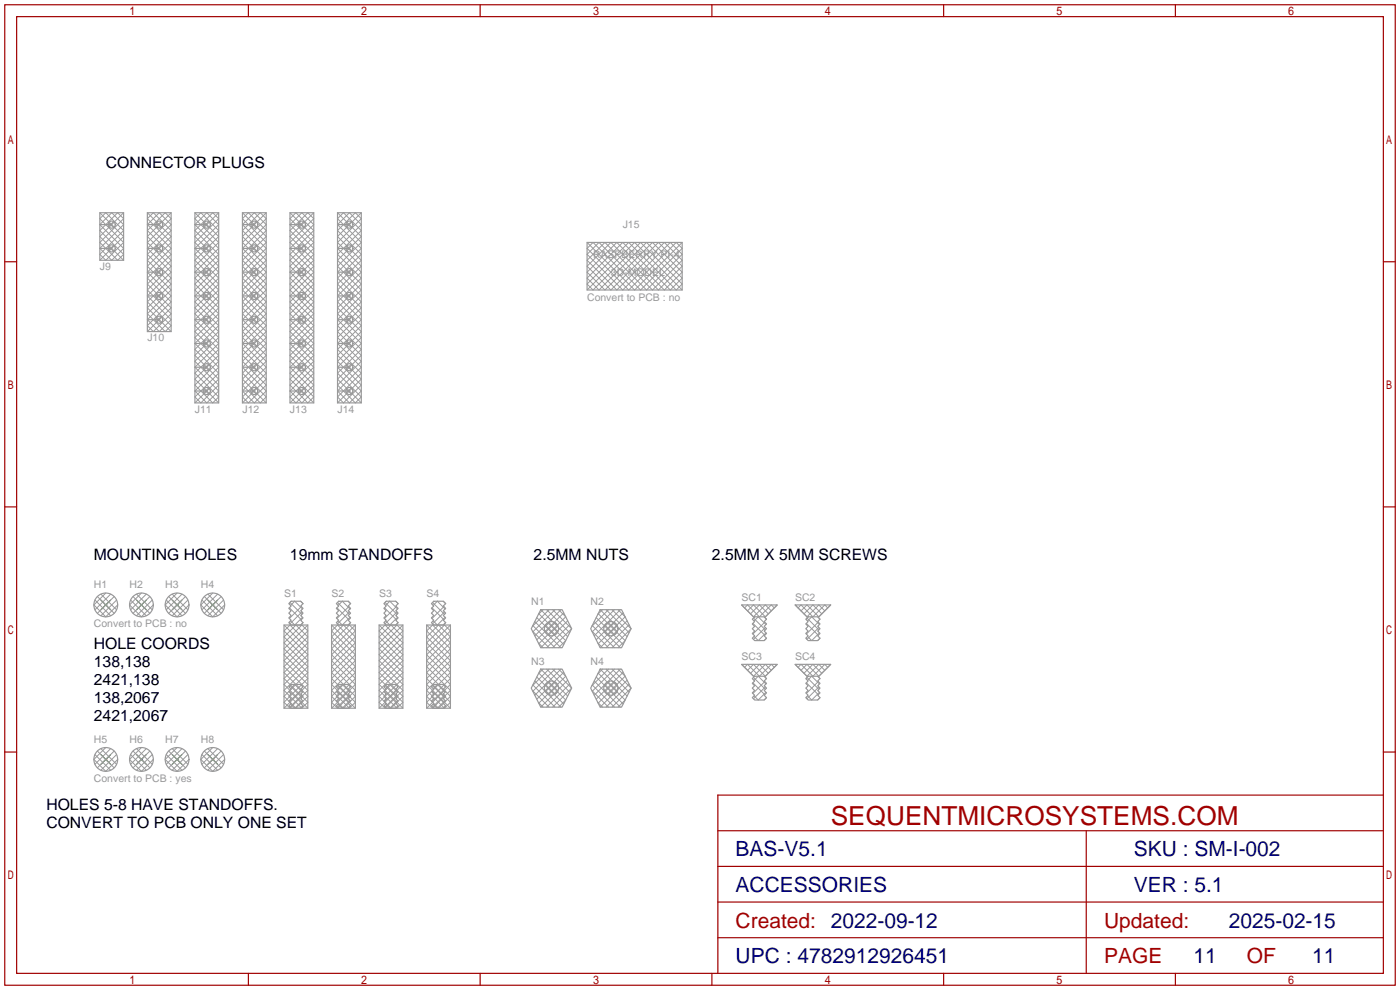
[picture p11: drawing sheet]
<svg xmlns="http://www.w3.org/2000/svg" width="299mm" height="212mm" viewBox="0 0 299 212" stroke-linecap="round" stroke-linejoin="round" font-family="sans-serif">
<g fill="none" stroke="#a10000" stroke-width=".25">
<path d="M1 1h297.2v209.6h-297.2zM3.6 3.6h292.1v204.4h-292.1zM53.1 1v2.6M102.6 1v2.6M152.1 1v2.6M201.7 1v2.6M251.2 1v2.6M1 55.9h2.6M295.7 55.9h2.5M1 108.3h2.6M295.7 108.3h2.5M1 160.7h2.6"/>
<path d="M153.4 177.5h142.3M232.2 177.5v30.5M295.7 160.7h2.5M295.7 169.9h-142.3v38.1M153.4 185.2h142.3M153.4 192.8h142.3M53.1 208v2.6M102.6 208v2.6M152.1 208v2.6M153.4 200.4h142.3M201.7 208v2.6M251.2 208v2.6"/>
</g>
<g fill="none" stroke="#999" stroke-width=".21">
<path d="M21.3 45.5l5.1 5-5.1 5.1M22.6 45.5l3.8 3.8-5.1 5.1 1.3 1.2 3.8-3.8-5.1-5.1zM23.2 47.6l1.1 1.1M23.2 52.7l1.1 1M23.9 45.5l-2.6 2.5 5.1 5.1-2.5 2.5-2.6-2.5 5.1-5.1zM24.2 52.4l.4 .4M24.2 47.3l.4 .4M24.3 47.4l-1.1 1M24.3 52.4l-1.1 1.1M24.6 48.3l-.4 .4M24.6 53.4l-.4 .4M25.1 45.5l-3.8 3.8 5.1 5.1-1.3 1.2-3.8-3.8 5.1-5.1z"/>
<path d="M26.4 45.5l-5.1 5 5.1 5.1M31.5 45.5l5.1 5-5.1 5.1 5.1 5.1-5.1 5.1 5.1 5.1M32.8 45.5l3.8 3.8-5.1 5.1 5.1 5-5.1 5.1 5.1 5.1-1.3 1.3-3.8-3.8 5.1-5.1-5.1-5.1 5.1-5.1-5.1-5.1zM33.4 57.8l1 1M33.4 52.7l1 1M33.4 47.6l1 1.1M34 45.5l2.6 2.5-5.1 5.1 5.1 5.1-5.1 5 5.1 5.1-2.6 2.6-2.5-2.6 5.1-5.1-5.1-5 5.1-5.1-5.1-5.1zM34.4 57.5l.3 .3M34.4 52.4l.3 .4M34.4 47.3l.3 .4M34.4 57.5l-1 1.1M34.4 52.4l-1 1.1"/>
<path d="M34.4 47.4l-1 1M34.7 58.5l-.3 .4M34.7 53.4l-.3 .4M34.7 48.3l-.3 .4M35.3 45.5l1.3 1.2-5.1 5.1 5.1 5.1-5.1 5.1 5.1 5.1-3.8 3.8-1.3-1.3 5.1-5.1-5.1-5.1 5.1-5-5.1-5.1zM36.6 45.5l-5.1 5 5.1 5.1-5.1 5.1 5.1 5.1-5.1 5.1M41.7 45.5l5 5-5 5.1 5 5.1-5 5.1 5 5.1-5 5 5 5.1-5 5.1M42.9 45.5l3.8 3.8-5 5.1 5 5-5 5.1 5 5.1-5 5.1 5 5.1-5 5 1.2 1.3 3.8-3.8-5-5.1 5-5.1-5-5 5-5.1-5-5.1 5-5.1-5-5.1zM43.5 57.8l1.1 1M43.5 52.7l1.1 1M43.5 47.6l1.1 1.1M44.2 45.5l2.5 2.5-5 5.1 5 5.1-5 5 5 5.1-5 5.1 5 5.1-5 5.1 2.5 2.5 2.5-2.5-5-5.1 5-5.1-5-5.1 5-5.1-5-5 5-5.1-5-5.1z"/>
<path d="M44.5 57.5l.4 .3M44.5 52.4l.4 .4M44.5 47.3l.4 .4M44.6 52.4l-1.1 1.1M44.6 57.5l-1.1 1.1M44.6 47.4l-1.1 1M44.9 53.4l-.4 .4M44.9 58.5l-.4 .4M44.9 48.3l-.4 .4M45.5 45.5l-3.8 3.8 5 5.1-5 5 5 5.1-5 5.1 5 5.1-5 5.1 5 5-1.2 1.3-3.8-3.8 5-5.1-5-5.1 5-5-5-5.1 5-5.1-5-5.1 5-5.1zM46.7 45.5l-5 5 5 5.1-5 5.1 5 5.1-5 5.1 5 5-5 5.1 5 5.1M51.8 45.5l5.1 5-5.1 5.1 5.1 5.1-5.1 5.1 5.1 5.1-5.1 5 5.1 5.1-5.1 5.1"/>
<path d="M53.1 45.5l-1.3 1.2 5.1 5.1-5.1 5.1 5.1 5.1-5.1 5.1 5.1 5-5.1 5.1 5.1 5.1-3.8 3.8-1.3-1.3 5.1-5-5.1-5.1 5.1-5.1-5.1-5.1 5.1-5.1-5.1-5 5.1-5.1zM53.7 57.8l1.1 1M53.7 52.7l1.1 1M53.7 47.6l1.1 1.1M54.4 45.5l-2.6 2.5 5.1 5.1-5.1 5.1 5.1 5-5.1 5.1 5.1 5.1-5.1 5.1 5.1 5.1-2.5 2.5-2.6-2.5 5.1-5.1-5.1-5.1 5.1-5.1-5.1-5.1 5.1-5-5.1-5.1 5.1-5.1zM54.7 57.5l.3 .3M54.7 52.4l.3 .4M54.7 47.3l.3 .4M54.8 47.4l-1.1 1M54.8 57.5l-1.1 1.1M54.8 52.4l-1.1 1.1M55 48.3l-.3 .4"/>
<path d="M55 58.5l-.3 .4M55 53.4l-.3 .4M55.6 45.5l-3.8 3.8 5.1 5.1-5.1 5 5.1 5.1-5.1 5.1 5.1 5.1-5.1 5.1 5.1 5-1.3 1.3-3.8-3.8 5.1-5.1-5.1-5.1 5.1-5-5.1-5.1 5.1-5.1-5.1-5.1 5.1-5.1zM56.9 45.5l-5.1 5 5.1 5.1-5.1 5.1 5.1 5.1-5.1 5.1 5.1 5-5.1 5.1 5.1 5.1M62 45.5l5.1 5-5.1 5.1 5.1 5.1-5.1 5.1 5.1 5.1-5.1 5 5.1 5.1-5.1 5.1M63.2 45.5l-1.2 1.2 5.1 5.1-5.1 5.1 5.1 5.1-5.1 5.1 5.1 5-5.1 5.1 5.1 5.1-3.9 3.8-1.2-1.3 5.1-5-5.1-5.1 5.1-5.1-5.1-5.1 5.1-5.1-5.1-5 5.1-5.1zM63.9 47.6l1 1.1M63.9 57.8l1 1M63.9 52.7l1 1M64.5 45.5l-2.5 2.5 5.1 5.1-5.1 5.1 5.1 5-5.1 5.1 5.1 5.1-5.1 5.1 5.1 5.1-2.6 2.5-2.5-2.5 5.1-5.1-5.1-5.1 5.1-5.1-5.1-5.1 5.1-5-5.1-5.1 5.1-5.1zM64.8 47.3l.4 .4M64.8 57.5l.4 .3"/>
<path d="M64.8 52.4l.4 .4M64.9 57.5l-1 1.1M64.9 52.4l-1 1.1M64.9 47.4l-1 1M65.2 58.5l-.4 .4M65.2 53.4l-.4 .4M65.2 48.3l-.4 .4M65.8 45.5l-3.8 3.8 5.1 5.1-5.1 5 5.1 5.1-5.1 5.1 5.1 5.1-5.1 5.1 5.1 5-1.3 1.3-3.8-3.8 5.1-5.1-5.1-5.1 5.1-5-5.1-5.1 5.1-5.1-5.1-5.1 5.1-5.1zM67.1 45.5l-5.1 5 5.1 5.1-5.1 5.1 5.1 5.1-5.1 5.1 5.1 5-5.1 5.1 5.1 5.1M72.1 45.5l5.1 5-5.1 5.1 5.1 5.1-5.1 5.1 5.1 5.1-5.1 5 5.1 5.1-5.1 5.1M73.4 45.5l3.8 3.8-5.1 5.1 5.1 5-5.1 5.1 5.1 5.1-5.1 5.1 5.1 5.1-5.1 5 1.3 1.3 3.8-3.8-5.1-5.1 5.1-5.1-5.1-5 5.1-5.1-5.1-5.1 5.1-5.1-5.1-5.1zM74 57.8l1.1 1"/>
<path d="M74 52.7l1.1 1M74 47.6l1.1 1.1M74.7 45.5l-2.6 2.5 5.1 5.1-5.1 5.1 5.1 5-5.1 5.1 5.1 5.1-5.1 5.1 5.1 5.1-2.5 2.5-2.6-2.5 5.1-5.1-5.1-5.1 5.1-5.1-5.1-5.1 5.1-5-5.1-5.1 5.1-5.1zM75 52.4l.4 .4M75 47.3l.4 .4M75 57.5l.4 .3M75.1 47.4l-1.1 1M75.1 57.5l-1.1 1.1M75.1 52.4l-1.1 1.1M75.4 48.3l-.4 .4M75.4 53.4l-.4 .4M75.4 58.5l-.4 .4"/>
<path d="M75.9 45.5l1.3 1.2-5.1 5.1 5.1 5.1-5.1 5.1 5.1 5.1-5.1 5 5.1 5.1-5.1 5.1 3.8 3.8 1.3-1.3-5.1-5 5.1-5.1-5.1-5.1 5.1-5.1-5.1-5.1 5.1-5-5.1-5.1zM77.2 45.5l-5.1 5 5.1 5.1-5.1 5.1 5.1 5.1-5.1 5.1 5.1 5-5.1 5.1 5.1 5.1M125.5 55.6l3.8-3.8 10.1 10.2 6.4-6.4-3.8-3.8-10.2 10.2zM125.5 51.8l10.1 10.2 10.2-10.2M126.7 51.8l-1.2 1.3 8.9 8.9 10.1-10.2 1.3 1.3-8.9 8.9zM128 51.8l-2.5 2.6 7.6 7.6 10.2-10.2 2.5 2.6-7.6 7.6zM130.6 51.8l-5.1 5.1 5.1 5.1 10.1-10.2 5.1 5.1-5.1 5.1zM131.8 51.8l10.2 10.2 3.8-3.8-6.4-6.4-10.1 10.2-3.8-3.8zM133.1 51.8l-7.6 7.6 2.5 2.6 10.2-10.2 7.6 7.6-2.5 2.6zM134.4 51.8l-8.9 8.9 1.2 1.3 10.2-10.2 8.9 8.9-1.3 1.3zM33.4 62.8l1 1.1M33.4 67.9l1 1.1"/>
<path d="M34.4 62.6l.3 .3M34.4 67.6l.3 .4M34.4 62.6l-1 1M34.4 67.7l-1 1M34.7 63.6l-.3 .3M34.7 68.7l-.3 .3M43.5 73l1.1 1.1M43.5 78.1l1.1 1M43.5 62.8l1.1 1.1M43.5 67.9l1.1 1.1M44.5 72.7l.4 .4M44.5 67.6l.4 .4"/>
<path d="M44.5 77.8l.4 .4M44.5 62.6l.4 .3M44.6 77.8l-1.1 1.1M44.6 72.8l-1.1 1M44.6 67.7l-1.1 1M44.6 62.6l-1.1 1M44.9 78.8l-.4 .4M44.9 73.7l-.4 .4M44.9 68.7l-.4 .3M44.9 63.6l-.4 .3M53.7 78.1l1.1 1M53.7 62.8l1.1 1.1"/>
<path d="M53.7 73l1.1 1.1M53.7 67.9l1.1 1.1M54.7 77.8l.3 .4M54.7 72.7l.3 .4M54.7 62.6l.3 .3M54.7 67.6l.3 .4M54.8 67.7l-1.1 1M54.8 72.8l-1.1 1M54.8 62.6l-1.1 1M54.8 77.8l-1.1 1.1M55 68.7l-.3 .3M55 73.7l-.3 .4"/>
<path d="M55 63.6l-.3 .3M55 78.8l-.3 .4M63.9 78.1l1 1M63.9 67.9l1 1.1M63.9 62.8l1 1.1M63.9 73l1 1.1M64.8 67.6l.4 .4M64.8 77.8l.4 .4M64.8 62.6l.4 .3M64.8 72.7l.4 .4M64.9 62.6l-1 1M64.9 67.7l-1 1"/>
<path d="M64.9 72.8l-1 1M64.9 77.8l-1 1.1M65.2 63.6l-.4 .3M65.2 68.7l-.4 .3M65.2 73.7l-.4 .4M65.2 78.8l-.4 .4M74 73l1.1 1.1M74 67.9l1.1 1.1M74 78.1l1.1 1M74 62.8l1.1 1.1M75 72.7l.4 .4M75 67.6l.4 .4"/>
<path d="M75 77.8l.4 .4M75 62.6l.4 .3M75.1 62.6l-1.1 1M75.1 67.7l-1.1 1M75.1 72.8l-1.1 1M75.1 77.8l-1.1 1.1M75.4 63.6l-.4 .3M75.4 68.7l-.4 .3M75.4 73.7l-.4 .4M75.4 78.8l-.4 .4M125.5 62l10.1-10.2 10.2 10.2M43.5 83.2l1.1 1"/>
<path d="M44.5 82.9l.4 .3M44.6 82.9l-1.1 1.1M44.9 83.9l-.4 .4M53.7 83.2l1.1 1M54.7 82.9l.3 .3M54.8 82.9l-1.1 1.1M55 83.9l-.3 .4M63.9 83.2l1 1M64.8 82.9l.4 .3M64.9 82.9l-1 1.1M65.2 83.9l-.4 .4M74 83.2l1.1 1"/>
<path d="M75 82.9l.4 .3M75.1 82.9l-1.1 1.1M75.4 83.9l-.4 .4M20.3 128.2l3.4 3.4M20.8 127.5l3.6 3.6M21.6 127l3.3 3.3M22.6 126.7l-2.5 2.6 2.5 2.5 2.5-2.5M23.7 127l-3.4 3.3M24.4 127.5l-3.6 3.6M24.9 128.2l-3.3 3.4M27.9 128.2l3.4 3.4M28.4 127.5l3.6 3.6"/>
<path d="M29.2 127l3.3 3.3M30.2 126.7l-2.5 2.6 2.5 2.5 2.6-2.5M31.3 127l-3.4 3.3M32 127.5l-3.6 3.6M32.5 128.2l-3.3 3.4M35.5 128.2l3.4 3.4M36.1 127.5l3.5 3.6M36.8 127l3.4 3.3M37.8 126.7l-2.5 2.6 2.5 2.5 2.6-2.5M38.9 127l-3.4 3.3M39.6 127.5l-3.5 3.6M40.2 128.2l-3.4 3.4"/>
<path d="M43.2 128.2l3.3 3.4M43.7 127.5l3.6 3.6M44.4 127l3.4 3.3M45.5 126.7l-2.6 2.6 2.6 2.5 2.5-2.5M46.5 127l-3.3 3.3M47.3 127.5l-3.6 3.6M47.8 128.2l-3.4 3.4M60.7 133.6l5.1 5.1-5.1 5 5.1 5.1-2.6 2.6-2.5-2.6 5.1-5.1-5.1-5 5.1-5.1M61.8 129.9l2.6 2.5M62 133.6l3.8 3.8-5.1 5.1 5.1 5-3.8 3.9-1.3-1.3 5.1-5.1-5.1-5.1 5.1-5.1-1.3-1.2-3.8 3.8 5.1 5.1-5.1 5 3.8 3.9 1.3-1.3-5.1-5.1 5.1-5.1-5.1-5.1zM62 128.8l2.5 2.5M62.1 129.4l.9-.9 1.6 1.6"/>
<path d="M64.3 128.5l.5 .5M64.4 129.6l-2.6 2.6M64.5 130.8l-2.5 2.5M64.6 131.9l-1.6 1.7-.9-.9M64.8 133.1l-.5 .5M70.9 133.6l5 5.1-5 5 5 5.1-2.5 2.6-2.5-2.6 5-5.1-5-5 5-5.1M72 129.9l2.5 2.5M72.1 133.6l-1.2 1.2 5 5.1-5 5.1 5 5.1-1.2 1.3-3.8-3.9 5-5-5-5.1 3.8-3.8 1.2 1.2-5 5.1 5 5.1-5 5.1 1.2 1.3 3.8-3.9-5-5 5-5.1zM72.1 128.8l2.6 2.5M72.3 129.4l.9-.9 1.6 1.6M74.4 128.5l.5 .5M74.5 129.6l-2.5 2.6"/>
<path d="M74.7 130.8l-2.6 2.5M74.8 131.9l-1.6 1.7-.9-.9M74.9 133.1l-.5 .5M81 133.6l5.1 5.1-5.1 5 5.1 5.1-2.5 2.6-2.6-2.6 5.1-5.1-5.1-5 5.1-5.1M82.2 129.9l2.5 2.5M82.3 133.6l-1.3 1.2 5.1 5.1-5.1 5.1 5.1 5.1-1.3 1.3-3.8-3.9 5.1-5-5.1-5.1 3.8-3.8 1.3 1.2-5.1 5.1 5.1 5.1-5.1 5.1 1.3 1.3 3.8-3.9-5.1-5 5.1-5.1zM82.3 128.8l2.5 2.5M82.4 129.4l.9-.9 1.7 1.6M84.6 128.5l.5 .5M84.7 129.6l-2.5 2.6M84.8 130.8l-2.5 2.5M85 131.9l-1.7 1.7-.9-.9"/>
<path d="M85.1 133.1l-.5 .5M91.2 133.6l5.1 5.1-5.1 5 5.1 5.1-2.6 2.6-2.5-2.6 5.1-5.1-5.1-5 5.1-5.1M92.3 129.9l2.6 2.5M92.5 133.6l-1.3 1.2 5.1 5.1-5.1 5.1 5.1 5.1-1.3 1.3-3.8-3.9 5.1-5-5.1-5.1 3.8-3.8 1.3 1.2-5.1 5.1 5.1 5.1-5.1 5.1 1.3 1.3 3.8-3.9-5.1-5 5.1-5.1zM92.5 128.8l2.5 2.5M92.6 129.4l.9-.9 1.6 1.6M94.7 128.5l.5 .5M94.9 129.6l-2.6 2.6M95 130.8l-2.5 2.5M95.1 131.9l-1.6 1.7-.9-.9M95.2 133.1l-.5 .5M113.8 134.9l3.5 3.5"/>
<path d="M113.9 133.7l4.7 4.7M114.3 132.8l5.6 5.6M114.7 132l5.8 5.8M115.1 137.4l1 1M115.1 131.1l5.8 5.8-1.5 1.5M115.6 130.3l5.7 5.8M116.1 130.3l-1 1M116.4 134.6l1.2 1.3M116.6 133.6l2 2.1M116.8 130.3l5 4.9M117.2 133l2 2-.7 .7M117.3 130.3l-3.5 3.6"/>
<path d="M117.6 132.9l-1.2 1.2M118.1 130.3l4.1 4.1-4.1 4M118.5 133l.7 .7M118.6 130.3l-4.7 4.7M118.6 133.1l-2 2.1M119.2 133.7l-2 2.1M119.4 130.3l1.5 1.5-5.8 5.8M119.9 130.3l-5.6 5.6M120.5 131l-5.8 5.7M121.3 132.7l-5.7 5.7M121.8 133.5l-5 4.9M126.5 134.9l3.5 3.5"/>
<path d="M126.6 133.7l4.7 4.7M127 132.8l5.6 5.6M127.4 132l5.8 5.8M127.8 137.4l1 1M127.8 131.1l5.8 5.8-1.5 1.5M128.3 130.3l5.7 5.8M128.8 130.3l-1 1M129.1 134.6l1.2 1.3M129.3 133.6l2 2.1M129.5 130.3l5 4.9M129.9 133l2 2-.7 .7M130 130.3l-3.5 3.6"/>
<path d="M130.3 132.9l-1.2 1.2M130.8 130.3l4.1 4.1-4.1 4M131.2 133l.7 .7M131.3 130.3l-4.7 4.7M131.3 133.1l-2 2.1M131.9 133.7l-2 2.1M132.1 130.3l1.5 1.5-5.8 5.8M132.6 130.3l-5.6 5.6M133.2 131l-5.8 5.7M134 132.7l-5.7 5.7M134.5 133.5l-5 4.9M158.5 129.3l2.5 2.5 2.6-2.5 1.2 1.3"/>
<path d="M159.1 129.9l.7-.6 2.5 2.5 2.5-2.5 .7 .6M160.4 131.2l1.9-1.9 1.9 1.9M160.9 133.2l2.5 2.6M161 132.1l2.6 2.5M161.2 132.7l.9-.9 1.6 1.7M163.3 131.8l.5 .5M163.4 133l-2.5 2.5M163.6 134.1l-2.6 2.6M163.7 135.3l-1.6 1.6-.9-.9M163.8 136.4l-.5 .5M166.1 129.3l-2.5 2.5-2.6-2.5-1.2 1.3M169.9 129.3l2.6 2.5 2.5-2.5 1.3 1.3"/>
<path d="M170.6 129.9l.6-.6 2.5 2.5 2.6-2.5 .6 .6M171.8 131.2l1.9-1.9 1.9 1.9M172.3 133.2l2.6 2.6M172.5 132.1l2.5 2.5M172.6 132.7l.9-.9 1.6 1.7M174.8 131.8l.5 .5M174.9 133l-2.6 2.5M175 134.1l-2.5 2.6M175.1 135.3l-1.6 1.6-.9-.9M175.3 136.4l-.5 .5M177.5 129.3l-2.5 2.5-2.5-2.5-1.3 1.3M21.6 160l3.3 3.4"/>
<path d="M22.6 159.8l-2.5 2.5 2.5 2.5 2.5-2.5M23.7 160l-3.4 3.4M29.2 160l3.3 3.4M30.2 159.8l-2.5 2.5 2.5 2.5 2.6-2.5M31.3 160l-3.4 3.4M36.8 160l3.4 3.4M37.8 159.8l-2.5 2.5 2.5 2.5 2.6-2.5M38.9 160l-3.4 3.4M44.4 160l3.4 3.4M45.5 159.8l-2.6 2.5 2.6 2.5 2.5-2.5M46.5 160l-3.3 3.4M60.7 151.4l5.1-5.1-5.1-5.1 5.1-5.1-2.6-2.5-2.5 2.5 5.1 5.1-5.1 5.1 5.1 5.1"/>
<path d="M61.8 147.7l2.6 2.5M62 146.5l2.5 2.6M62.1 147.2l.9-.9 1.6 1.6M64.3 146.3l.5 .5M64.4 147.4l-2.6 2.6M64.5 148.6l-2.5 2.5M64.6 149.7l-1.6 1.7-.9-.9M64.8 150.9l-.5 .5M70.9 151.4l5-5.1-5-5.1 5-5.1-2.5-2.5-2.5 2.5 5 5.1-5 5.1 5 5.1M72 147.7l2.5 2.5M72.1 146.5l2.6 2.6M72.3 147.2l.9-.9 1.6 1.6"/>
<path d="M74.4 146.3l.5 .5M74.5 147.4l-2.5 2.6M74.7 148.6l-2.6 2.5M74.8 149.7l-1.6 1.7-.9-.9M74.9 150.9l-.5 .5M81 151.4l5.1-5.1-5.1-5.1 5.1-5.1-2.5-2.5-2.6 2.5 5.1 5.1-5.1 5.1 5.1 5.1M82.2 147.7l2.5 2.5M82.3 146.5l2.5 2.6M82.4 147.2l.9-.9 1.7 1.6M84.6 146.3l.5 .5M84.7 147.4l-2.5 2.6M84.8 148.6l-2.5 2.5"/>
<path d="M85 149.7l-1.7 1.7-.9-.9M85.1 150.9l-.5 .5M91.2 151.4l5.1-5.1-5.1-5.1 5.1-5.1-2.6-2.5-2.5 2.5 5.1 5.1-5.1 5.1 5.1 5.1M92.3 147.7l2.6 2.5M92.5 146.5l2.5 2.6M92.6 147.2l.9-.9 1.6 1.6M94.7 146.3l.5 .5M94.9 147.4l-2.6 2.6M95 148.6l-2.5 2.5M95.1 149.7l-1.6 1.7-.9-.9M95.2 150.9l-.5 .5M113.8 147.6l3.5 3.5"/>
<path d="M113.9 146.4l4.7 4.7M114.3 145.5l5.6 5.6M114.7 144.7l5.8 5.8M115.1 150.1l1 1M115.1 143.8l5.8 5.8-1.5 1.5M115.6 143l5.7 5.8M116.1 143l-1 1M116.4 147.3l1.2 1.3M116.6 146.3l2 2.1M116.8 143l5 4.9M117.2 145.7l2 2M117.3 143l-3.5 3.6"/>
<path d="M117.6 145.6l-1.2 1.2M118.1 143l4.1 4.1-4.1 4M118.5 145.7l.7 .7M118.6 143l-4.7 4.7M118.6 145.8l-2 2.1M119.2 147.7l-.7 .7M119.2 146.4l-2 2.1M119.4 143l1.5 1.5-5.8 5.8M119.9 143l-5.6 5.6M120.5 143.7l-5.8 5.7M121.3 145.4l-5.7 5.7M121.8 146.2l-5 4.9"/>
<path d="M126.5 147.6l3.5 3.5M126.6 146.4l4.7 4.7M127 145.5l5.6 5.6M127.4 144.7l5.8 5.8M127.8 150.1l1 1M127.8 143.8l5.8 5.8-1.5 1.5M128.3 143l5.7 5.8M128.8 143l-1 1M129.1 147.3l1.2 1.3M129.3 146.3l2 2.1M129.5 143l5 4.9M129.9 145.7l2 2"/>
<path d="M130 143l-3.5 3.6M130.3 145.6l-1.2 1.2M130.8 143l4.1 4.1-4.1 4M131.2 145.7l.7 .7M131.3 143l-4.7 4.7M131.3 145.8l-2 2.1M131.9 147.7l-.7 .7M131.9 146.4l-2 2.1M132.1 143l1.5 1.5-5.8 5.8M132.6 143l-5.6 5.6M133.2 143.7l-5.8 5.7M134 145.4l-5.7 5.7"/>
<path d="M134.5 146.2l-5 4.9M158.5 142l2.5 2.5 2.6-2.5 1.2 1.3M159.1 142.6l.7-.6 2.5 2.5 2.5-2.5 .7 .6M160.4 143.9l1.9-1.9 1.9 1.9M160.9 145.9l2.5 2.6M161 144.8l2.6 2.5M161.2 145.4l.9-.9 1.6 1.7M163.3 144.5l.5 .5M163.4 145.7l-2.5 2.5M163.6 146.8l-2.6 2.6M163.7 148l-1.6 1.6-.9-.9M163.8 149.1l-.5 .5"/>
<path d="M166.1 142l-2.5 2.5-2.6-2.5-1.2 1.3M169.9 142l2.6 2.5 2.5-2.5 1.3 1.3M170.6 142.6l.6-.6 2.5 2.5 2.6-2.5 .6 .6M171.8 143.9l1.9-1.9 1.9 1.9M172.3 145.9l2.6 2.6M172.5 144.8l2.5 2.5M172.6 145.4l.9-.9 1.6 1.7M174.8 144.5l.5 .5M174.9 145.7l-2.6 2.5M175 146.8l-2.5 2.6M175.1 148l-1.6 1.6-.9-.9M175.3 149.1l-.5 .5"/>
<path d="M177.5 142l-2.5 2.5-2.5-2.5-1.3 1.3M20.3 161.3l3.4 3.3M20.8 160.5l3.6 3.6M24.4 160.5l-3.6 3.6M24.9 161.3l-3.3 3.3M27.9 161.3l3.4 3.3M28.4 160.5l3.6 3.6M32 160.5l-3.6 3.6M32.5 161.3l-3.3 3.3M35.5 161.3l3.4 3.3M36.1 160.5l3.5 3.6M39.6 160.5l-3.5 3.6"/>
<path d="M40.2 161.3l-3.4 3.3M43.2 161.3l3.3 3.3M43.7 160.5l3.6 3.6M47.3 160.5l-3.6 3.6M47.8 161.3l-3.4 3.3"/>
</g>
<g fill="none" stroke="#999" stroke-width=".25">
<path d="M21.3 45.5h5.1v10.1h-5.1zM21.3 53.1h2.6M21.3 48h2.6M31.5 45.5h5.1v25.4h-5.1zM31.5 58.2h2.5M31.5 53.1h2.5M31.5 48h2.5M41.7 45.5h5v40.6h-5zM41.7 58.2h2.5M41.7 53.1h2.5M41.7 48h2.5M51.8 45.5h5.1v40.6h-5.1z"/>
<path d="M51.8 58.2h2.6M51.8 53.1h2.6M51.8 48h2.6M62 45.5h5.1v40.6h-5.1zM62 58.2h2.5M62 53.1h2.5M62 48h2.5M72.1 45.5h5.1v40.6h-5.1zM72.1 58.2h2.6M72.1 53.1h2.6M72.1 48h2.6M125.5 51.8h20.3v10.2h-20.3z"/>
<path d="M31.5 63.2h2.5M31.5 68.3h2.5M41.7 63.2h2.5M41.7 68.3h2.5M41.7 78.5h2.5M41.7 73.4h2.5M51.8 63.2h2.6M51.8 68.3h2.6M51.8 78.5h2.6M51.8 73.4h2.6M62 63.2h2.5M62 68.3h2.5"/>
<path d="M62 78.5h2.5M62 73.4h2.5M72.1 63.2h2.6M72.1 68.3h2.6M72.1 78.5h2.6M72.1 73.4h2.6M41.7 83.6h2.5M51.8 83.6h2.6M62 83.6h2.5M72.1 83.6h2.6M60.7 133.6h5.1v17.8h-5.1zM61.7 129l.5-.5h2.1l.5 .5-.5 .5 .5 .5-.5 .5 .5 .5-.5 .5 .5 .6-.5 .5 .5 .5-.5 .5h-2.1l-.5-.5 .5-.5-.5-.5 .5-.6-.5-.5 .5-.5-.5-.5 .5-.5z"/>
<path d="M70.9 133.6h5v17.8h-5zM71.9 129l.5-.5h2l.5 .5-.5 .5 .5 .5-.5 .5 .5 .5-.5 .5 .5 .6-.5 .5 .5 .5-.5 .5h-2l-.5-.5 .5-.5-.5-.5 .5-.6-.5-.5 .5-.5-.5-.5 .5-.5zM81 133.6h5.1v17.8h-5.1zM82 129l.5-.5h2.1l.5 .5-.5 .5 .5 .5-.5 .5 .5 .5-.5 .5 .5 .6-.5 .5 .5 .5-.5 .5h-2.1l-.5-.5 .5-.5-.5-.5 .5-.6-.5-.5 .5-.5-.5-.5 .5-.5zM91.2 133.6h5.1v17.8h-5.1zM92.2 129l.5-.5h2l.5 .5-.5 .5 .5 .5-.5 .5 .5 .5-.5 .5 .5 .6-.5 .5 .5 .5-.5 .5h-2l-.5-.5 .5-.5-.5-.5 .5-.6-.5-.5 .5-.5-.5-.5 .5-.5zM115.6 130.3h4.5l2.1 4.1-2.1 4h-4.5l-2.1-4zM128.3 130.3h4.5l2.1 4.1-2.1 4h-4.5l-2.1-4zM160.8 132.3l.5-.5h2l.5 .5-.5 .5 .5 .6-.5 .5 .5 .5-.5 .5 .5 .5-.5 .5 .5 .5-.5 .5h-2l-.5-.5 .5-.5-.5-.5 .5-.5-.5-.5 .5-.5-.5-.5 .5-.6zM161 131.8l-2.5-2.5h7.6l-2.5 2.5M172.2 132.3l.5-.5h2.1l.5 .5-.5 .5 .5 .6-.5 .5 .5 .5-.5 .5 .5 .5-.5 .5 .5 .5-.5 .5h-2.1l-.5-.5 .5-.5-.5-.5 .5-.5-.5-.5 .5-.5-.5-.5 .5-.6zM172.5 131.8l-2.6-2.5h7.6l-2.5 2.5"/>
<path d="M62.2 146.3h2.1l.5 .5-.5 .5 .5 .5-.5 .5 .5 .5-.5 .5 .5 .5-.5 .5 .5 .6-.5 .5h-2.1l-.5-.5 .5-.6-.5-.5 .5-.5-.5-.5 .5-.5-.5-.5 .5-.5-.5-.5zM71.9 146.8l.5-.5h2l.5 .5-.5 .5 .5 .5-.5 .5 .5 .5-.5 .5 .5 .5-.5 .5 .5 .6-.5 .5h-2l-.5-.5 .5-.6-.5-.5 .5-.5-.5-.5 .5-.5-.5-.5 .5-.5zM82 146.8l.5-.5h2.1l.5 .5-.5 .5 .5 .5-.5 .5 .5 .5-.5 .5 .5 .5-.5 .5 .5 .6-.5 .5h-2.1l-.5-.5 .5-.6-.5-.5 .5-.5-.5-.5 .5-.5-.5-.5 .5-.5zM92.2 146.8l.5-.5h2l.5 .5-.5 .5 .5 .5-.5 .5 .5 .5-.5 .5 .5 .5-.5 .5 .5 .6-.5 .5h-2l-.5-.5 .5-.6-.5-.5 .5-.5-.5-.5 .5-.5-.5-.5 .5-.5zM115.6 143h4.5l2.1 4.1-2.1 4h-4.5l-2.1-4zM128.3 143h4.5l2.1 4.1-2.1 4h-4.5l-2.1-4zM160.8 145l.5-.5h2l.5 .5-.5 .5 .5 .6-.5 .5 .5 .5-.5 .5 .5 .5-.5 .5 .5 .5-.5 .5h-2l-.5-.5 .5-.5-.5-.5 .5-.5-.5-.5 .5-.5-.5-.5 .5-.6zM161 144.5l-2.5-2.5h7.6l-2.5 2.5M172.2 145l.5-.5h2.1l.5 .5-.5 .5 .5 .6-.5 .5 .5 .5-.5 .5 .5 .5-.5 .5 .5 .5-.5 .5h-2.1l-.5-.5 .5-.5-.5-.5 .5-.5-.5-.5 .5-.5-.5-.5 .5-.6zM172.5 144.5l-2.6-2.5h7.6l-2.5 2.5"/>
<circle cx="23.9" cy="53.1" r=".76"/>
<circle cx="23.9" cy="48" r=".76"/>
<circle cx="34" cy="53.1" r=".76"/>
<circle cx="34" cy="48" r=".76"/>
<circle cx="34" cy="58.2" r=".76"/>
<circle cx="44.2" cy="48" r=".76"/>
<circle cx="44.2" cy="53.1" r=".76"/>
<circle cx="44.2" cy="58.2" r=".76"/>
<circle cx="54.4" cy="53.1" r=".76"/>
<circle cx="54.4" cy="48" r=".76"/>
<circle cx="54.4" cy="58.2" r=".76"/>
<circle cx="64.5" cy="58.2" r=".76"/>
<circle cx="64.5" cy="53.1" r=".76"/>
<circle cx="64.5" cy="48" r=".76"/>
<circle cx="74.7" cy="53.1" r=".76"/>
<circle cx="74.7" cy="48" r=".76"/>
<circle cx="74.7" cy="58.2" r=".76"/>
<circle cx="34" cy="63.2" r=".76"/>
<circle cx="34" cy="68.3" r=".76"/>
<circle cx="44.2" cy="63.2" r=".76"/>
<circle cx="44.2" cy="78.5" r=".76"/>
<circle cx="44.2" cy="73.4" r=".76"/>
<circle cx="44.2" cy="68.3" r=".76"/>
<circle cx="54.4" cy="73.4" r=".76"/>
<circle cx="54.4" cy="63.2" r=".76"/>
<circle cx="54.4" cy="78.5" r=".76"/>
<circle cx="54.4" cy="68.3" r=".76"/>
<circle cx="64.5" cy="63.2" r=".76"/>
<circle cx="64.5" cy="73.4" r=".76"/>
<circle cx="64.5" cy="78.5" r=".76"/>
<circle cx="64.5" cy="68.3" r=".76"/>
<circle cx="74.7" cy="73.4" r=".76"/>
<circle cx="74.7" cy="78.5" r=".76"/>
<circle cx="74.7" cy="63.2" r=".76"/>
<circle cx="74.7" cy="68.3" r=".76"/>
<circle cx="44.2" cy="83.6" r=".76"/>
<circle cx="54.4" cy="83.6" r=".76"/>
<circle cx="64.5" cy="83.6" r=".76"/>
<circle cx="74.7" cy="83.6" r=".76"/>
<circle cx="22.6" cy="129.3" r="2.54"/>
<circle cx="30.2" cy="129.3" r="2.54"/>
<circle cx="37.8" cy="129.3" r="2.54"/>
<circle cx="45.5" cy="129.3" r="2.54"/>
<circle cx="117.9" cy="134.4" r="1.52"/>
<circle cx="130.6" cy="134.4" r="1.52"/>
<circle cx="117.9" cy="147.1" r="1.52"/>
<circle cx="130.6" cy="147.1" r="1.52"/>
<circle cx="22.6" cy="162.3" r="2.54"/>
<circle cx="30.2" cy="162.3" r="2.54"/>
<circle cx="37.8" cy="162.3" r="2.54"/>
<circle cx="45.5" cy="162.3" r="2.54"/>
</g>
<path d="M22.6 129.3h.1M30.2 129.3h.1M37.8 129.3h.1M45.5 129.3h.1M22.6 162.3h.1M30.2 162.3h.1M37.8 162.3h.1M45.5 162.3h.1" fill="none" stroke="#870000" stroke-width=".25"/>
<g fill="none" stroke="#3c3" stroke-width=".25">
<path d="M21.6 128.3l2 2M23.6 128.3l-2 2M29.2 128.3l2 2M31.2 128.3l-2 2M36.8 128.3l2.1 2M38.9 128.3l-2.1 2M44.4 128.3l2.1 2M46.5 128.3l-2.1 2M21.6 161.3l2 2M23.6 161.3l-2 2M29.2 161.3l2 2M31.2 161.3l-2 2"/>
<path d="M36.8 161.3l2.1 2M38.9 161.3l-2.1 2M44.4 161.3l2.1 2M46.5 161.3l-2.1 2"/>
</g>
<text font-size="5.6" fill="#a00000" x="177.5" y="176.4">SEQUENTMICROSYSTEMS.COM</text>
<g font-size="4.5" fill="#000080">
<text x="157.2" y="183">BAS-V5.1</text>
<text x="242.3" y="183">SKU : SM-I-002</text>
<text x="157.2" y="190.6">ACCESSORIES</text>
<text x="242.3" y="190.6">VER : 5.1</text>
<text x="262.6" y="198.2">2025-02-15</text>
<text x="157.2" y="205.9">UPC : 4782912926451</text>
<text x="255.1" y="205.9">11</text>
<text x="280.5" y="205.9">11</text>
</g>
<g font-size="4.5" fill="#a00000">
<text x="157.2" y="198.2">Created: 2022-09-12</text>
<text x="236" y="198.2">Updated:</text>
<text x="236" y="205.9">PAGE</text>
<text x="266.4" y="205.9">OF</text>
</g>
<g font-size="3.4">
<text x="22.6" y="35.9">CONNECTOR PLUGS</text>
<text x="20.1" y="119.7">MOUNTING HOLES</text>
<text x="62" y="119.7">19mm STANDOFFS</text>
<text x="114" y="119.7">2.5MM NUTS</text>
<text x="152.1" y="119.7">2.5MM X 5MM SCREWS</text>
<text x="20.1" y="138.8">HOLE COORDS</text>
<text x="20.1" y="142.6">138,138</text>
<text x="20.1" y="146.4">2421,138</text>
<text x="20.1" y="150.2">138,2067</text>
<text x="20.1" y="154">2421,2067</text>
<text x="9.9" y="173.1">HOLES 5-8 HAVE STANDOFFS.</text>
<text x="9.9" y="176.9">CONVERT TO PCB ONLY ONE SET</text>
</g>
<g font-size="2.2" fill="#999">
<text x="133.1" y="48.8">J15</text>
<text x="21.3" y="57.7">J9</text>
<text x="126.7" y="55.2">RASPBERRY PI-4</text>
<text x="130.6" y="59">3D-MODEL</text>
<text x="125.5" y="64.4">Convert to PCB : no</text>
<text x="31.5" y="73">J10</text>
<text x="41.7" y="88.2">J11</text>
<text x="51.8" y="88.2">J12</text>
<text x="62" y="88.2">J13</text>
<text x="72.1" y="88.2">J14</text>
<text x="20.1" y="125.8">H1</text>
<text x="27.7" y="125.8">H2</text>
<text x="35.3" y="125.8">H3</text>
<text x="42.9" y="125.8">H4</text>
<text x="60.7" y="127.6">S1</text>
<text x="70.9" y="127.6">S2</text>
<text x="81" y="127.6">S3</text>
<text x="91.2" y="127.6">S4</text>
<text x="113.5" y="129.4">N1</text>
<text x="126.2" y="129.4">N2</text>
<text x="158.5" y="128.4">SC1</text>
<text x="169.9" y="128.4">SC2</text>
<text x="20.1" y="133.9">Convert to PCB : no</text>
<text x="113.5" y="142.1">N3</text>
<text x="126.2" y="142.1">N4</text>
<text x="158.5" y="141.1">SC3</text>
<text x="169.9" y="141.1">SC4</text>
<text x="20.1" y="158.9">H5</text>
<text x="27.7" y="158.9">H6</text>
<text x="35.3" y="158.9">H7</text>
<text x="42.9" y="158.9">H8</text>
<text x="20.1" y="167.2">Convert to PCB : yes</text>
</g>
</svg>
